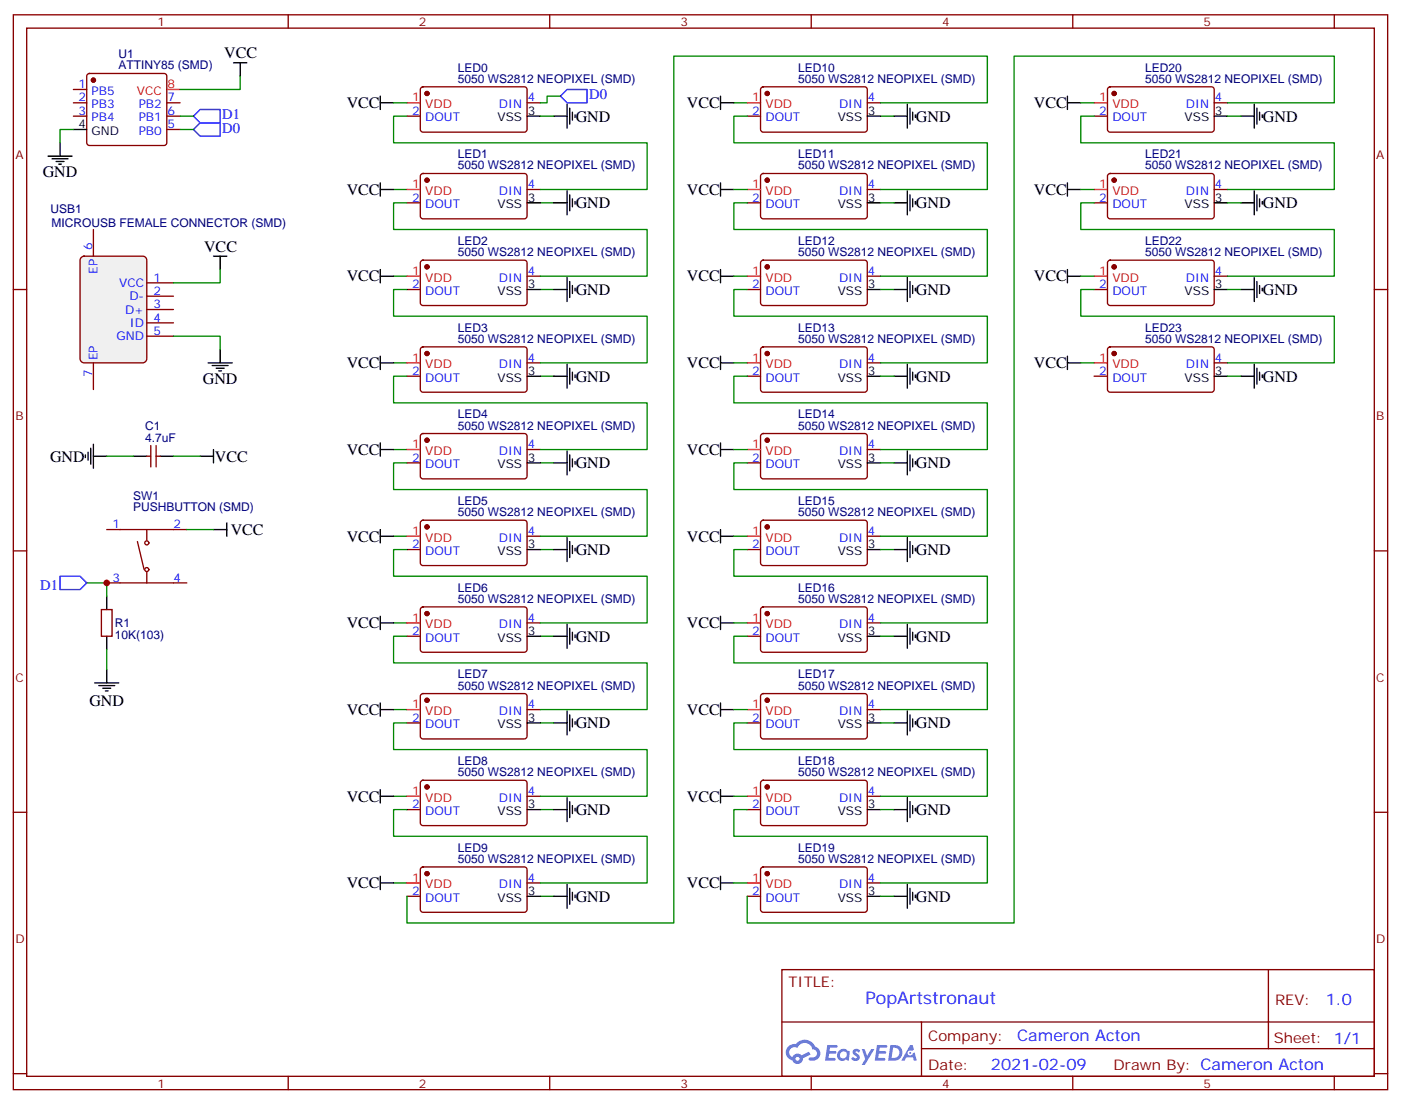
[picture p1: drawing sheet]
<svg xmlns="http://www.w3.org/2000/svg" width="370mm" height="292mm" viewBox="0 0 370 292" stroke-linecap="round" stroke-linejoin="round" font-family="sans-serif">
<g fill="none" stroke="#870000" stroke-width=".35">
<path d="M3.5 3.9h363.4v284.4h-363.4zM7.1 7.4h356.3v277.3h-356.3zM76.2 3.9v3.5M145.3 3.9v3.5M214.5 3.9v3.5M283.6 3.9v3.5M352.8 3.9v3.5M3.5 76.6h3.6M363.4 76.6h3.5M3.5 145.7h3.6M363.4 145.7h3.5M3.5 214.9h3.6"/>
<path d="M363.4 214.9h3.5M206.7 256.5h156.7v28.2h-156.7zM335.4 256.5v20.9M206.8 270.4h156.4M243.6 277.4h119.6M243.6 270.4v14.1M3.5 284h3.6M76.2 284.7v3.6M145.3 284.7v3.6M214.5 284.7v3.6M283.6 284.7v3.6M352.8 284.7v3.6"/>
<path d="M363.4 284h3.5"/>
</g>
<g fill="#5487ff">
<path d="M225.7 277.7a1.22 1.22 0 0 1 1.7 .2l-.3 .6a.47 .47 0 0 0-.4-.4 .47 .47 0 0 0-.5 .2l.1 .1a1.23 1.23 0 0 1 .7 2 1.44 1.44 0 0 1-2-.3l.5-.6 .7 .5a.29 .29 0 0 0 .4-.3 .29 .29 0 0 0-.3-.3 1.04 1.04 0 0 1-.6-1.7z"/>
<path d="M218.7 276.4h2.4l.3 .2-.1 .5-1.9 .1-.1 .8h1.5l.4 .4-.4 .4h-1.6l-.1 1.1h1.7l.2 .3-.2 .3-2.7 .1z"/>
<path d="M231.9 276.4h2.3l.4 .2-.2 .5-1.8 .1-.1 .8h1.5l.3 .4-.4 .4h-1.5l-.2 1.1h1.7l.2 .3-.2 .3-2.6 .1z"/>
<path d="M240.6 276.4h.7l.3 1.3-.6 .3a.69 .69 0 0 0-1 .3 .69 .69 0 0 0 .5 .9 .69 .69 0 0 0 .8-.6l.5-.2 .6 2.2h-.8l-.2-.9h-1.7l-.5 .9h-.9z"/>
<path d="M227.8 277.5h.8l.6 1.8 1.1-1.8h.9l-2.5 4.2h-.9l.9-1.5z"/>
<path d="M235.4 276.4l-.6 4.2h1.4a2.11 2.11 0 0 0 2.4-2.1 2.11 2.11 0 0 0-2.5-2.1zM236.1 277.2a1.39 1.39 0 0 1 1.7 1.4 1.39 1.39 0 0 1-1.8 1.3h-.3z"/>
<path d="M221.7 278.1a1.54 1.54 0 0 0-.1 2.1 1.54 1.54 0 0 0 2.2 .1l.6 .3 .3-2.3-.2-.3h-.4a1.49 1.49 0 0 0-2.4 .1zM222 279.1a.95 .95 0 0 1 1.9 0 .95 .95 0 0 1-1.9 0z"/>
<path d="M208.4 276.8a2.18 2.18 0 0 0 1.1 3.7 1.44 1.44 0 0 0 1.6 .9 1.44 1.44 0 0 0 1.2-1.4l2-1-.4-.8-2 1a1.47 1.47 0 0 0-2.4 .4 1.39 1.39 0 0 1-.7-1.9 1.39 1.39 0 0 1 2-.5 2.12 2.12 0 0 1 2.2-1.3 2.12 2.12 0 0 1 1.9 1.7 1.14 1.14 0 0 1 1.1 1.4 1.14 1.14 0 0 1-1.7 .7 .43 .43 0 0 0-.5 .4 .43 .43 0 0 0 .4 .5 1.98 1.98 0 0 0 2.5-1.2 1.98 1.98 0 0 0-1.2-2.6 2.98 2.98 0 0 0-5.1-.6l-1 .1zM210.3 280.1a.55 .55 0 0 1 1.1 0 .55 .55 0 0 1-1.1 0z"/>
<circle cx="240.6" cy="278.5" r=".26"/>
</g>
<path d="M21.4 68.2l.8-.4h15.5a1.06 1.06 0 0 1 1.1 1v26.1l-.2 .7-.9 .4h-15.5l-.6-.2-.4-.9v-26.1z" fill="#f0f0f0" stroke="#870000" stroke-width=".35"/>
<g fill="none" stroke="#870000" stroke-width=".35">
<path d="M23.2 19.6l.4-.2h19.8a.71 .71 0 0 1 .7 .7v17.7l-.2 .5-.5 .2h-19.8l-.5-.2-.2-.5v-17.7zM19.4 23.7h3.5M19.4 27.2h3.5M19.4 30.7h3.5M44.1 27.2h3.5M44.1 30.7h3.5M44.1 34.3h3.5M107.6 30.7h3.5M111.4 23.2l.4-.2h26.8a.71 .71 0 0 1 .7 .7v10.6l-.4 .6-27.1 .1-.5-.3-.2-.4v-10.6zM139.3 27.2h3.6M197.6 30.7h3.5M201.3 23.2l.5-.2h26.8a.71 .71 0 0 1 .7 .7v10.6l-.5 .6-27 .1-.5-.3-.2-.4v-10.6z"/>
<path d="M229.3 27.2h3.5M289.3 30.7h3.5M293 23.2l.5-.2h26.8a.71 .71 0 0 1 .7 .7v10.6l-.4 .6-27.1 .1-.5-.3-.2-.4v-10.6zM321 27.2h3.6M107.6 53.7h3.5M111.4 46.1l.4-.2h26.8a.71 .71 0 0 1 .7 .7v10.6l-.4 .6-27.1 .1-.5-.2-.2-.5v-10.6zM139.3 50.1h3.6M197.6 53.7h3.5M201.3 46.1l.5-.2h26.8a.71 .71 0 0 1 .7 .7v10.6l-.5 .6-27 .1-.5-.2-.2-.5v-10.6zM229.3 50.1h3.5M289.3 53.7h3.5M293 46.1l.5-.2h26.8a.71 .71 0 0 1 .7 .7v10.6l-.4 .6-27.1 .1-.5-.2-.2-.5v-10.6z"/>
<path d="M321 50.1h3.6M24.7 60.7v7.1M38.8 78.4h7.1M38.8 74.8h7.1M107.6 76.6h3.5M111.4 69l.4-.2h26.8a.71 .71 0 0 1 .7 .7v10.6l-.4 .7h-27.1l-.5-.2-.2-.5v-10.6zM139.3 73.1h3.6M197.6 76.6h3.5M201.3 69l.5-.2h26.8a.71 .71 0 0 1 .7 .7v10.6l-.5 .7h-27l-.5-.2-.2-.5v-10.6zM229.3 73.1h3.5M289.3 76.6h3.5M293 69l.5-.2h26.8a.71 .71 0 0 1 .7 .7v10.6l-.4 .7h-27.1l-.5-.2-.2-.5v-10.6z"/>
<path d="M321 73.1h3.6M24.7 96v7M38.8 88.9h7.1M38.8 85.4h7.1M38.8 81.9h7.1M107.6 99.5h3.5M111.4 92l.4-.2h26.8a.71 .71 0 0 1 .7 .7v10.5l-.4 .7-27.1 .1-.5-.3-.2-.5v-10.5zM139.3 96h3.6M197.6 99.5h3.5M201.3 92l.5-.2h26.8a.71 .71 0 0 1 .7 .7v10.5l-.5 .7-27 .1-.5-.3-.2-.5v-10.5zM229.3 96h3.5M289.3 99.5h3.5"/>
<path d="M293 92l.5-.2h26.8a.71 .71 0 0 1 .7 .7v10.5l-.4 .7-27.1 .1-.5-.3-.2-.5v-10.5zM321 96h3.6M39.9 117.9v5.6M41.3 117.9v5.6M111.4 114.9l.4-.2h26.8a.71 .71 0 0 1 .7 .7v10.6l-.4 .6-27.1 .1-.5-.3-.2-.4v-10.6zM139.3 118.9h3.6M201.3 114.9l.5-.2h26.8a.71 .71 0 0 1 .7 .7v10.6l-.5 .6-27 .1-.5-.3-.2-.4v-10.6zM229.3 118.9h3.5M38.8 120.7h1.1M41.3 120.7h1M107.6 122.4h3.5M111.4 137.8l.4-.2h26.8a.71 .71 0 0 1 .7 .7v10.6l-.4 .7h-27.1l-.5-.2-.2-.5v-10.6z"/>
<path d="M197.6 122.4h3.5M201.3 137.8l.5-.2h26.8a.71 .71 0 0 1 .7 .7v10.6l-.5 .7h-27l-.5-.2-.2-.5v-10.6zM28.2 154.2h21.2M28.2 140.1h21.2M36.3 143.3l1.8 7.4M38.8 140.1v2.8M38.8 151.4v2.8M107.6 145.4h3.5M139.3 141.9h3.6M197.6 145.4h3.5M229.3 141.9h3.5M26.8 161.3h2.8v7h-2.8z"/>
<path d="M107.6 168.3h3.5M111.4 160.8l.4-.3h26.8a.71 .71 0 0 1 .7 .8v10.5l-.4 .7h-27.1l-.5-.2-.2-.5v-10.5zM139.3 164.8h3.6M197.6 168.3h3.5M201.3 160.8l.5-.3h26.8a.71 .71 0 0 1 .7 .8v10.5l-.5 .7h-27l-.5-.2-.2-.5v-10.5zM229.3 164.8h3.5M107.6 191.2h3.5M111.4 183.7l.4-.2h26.8a.71 .71 0 0 1 .7 .7v10.6l-.4 .6-27.1 .1-.5-.3-.2-.4v-10.6zM139.3 187.7h3.6M197.6 191.2h3.5M201.3 183.7l.5-.2h26.8a.71 .71 0 0 1 .7 .7v10.6l-.5 .6-27 .1-.5-.3-.2-.4v-10.6zM229.3 187.7h3.5"/>
<path d="M107.6 214.2h3.5M111.4 206.6l.4-.2h26.8a.71 .71 0 0 1 .7 .7v10.6l-.4 .6-27.1 .1-.5-.2-.2-.5v-10.6zM139.3 210.6h3.6M197.6 214.2h3.5M201.3 206.6l.5-.2h26.8a.71 .71 0 0 1 .7 .7v10.6l-.5 .6-27 .1-.5-.2-.2-.5v-10.6zM229.3 210.6h3.5M107.6 237.1h3.5M111.4 229.5l.4-.2h26.8a.71 .71 0 0 1 .7 .7v10.6l-.4 .7h-27.1l-.5-.2-.2-.5v-10.6zM139.3 233.6h3.6M197.6 237.1h3.5M201.3 229.5l.5-.2h26.8a.71 .71 0 0 1 .7 .7v10.6l-.5 .7h-27l-.5-.2-.2-.5v-10.6zM229.3 233.6h3.5"/>
<circle cx="38.8" cy="150.7" r=".53"/>
<circle cx="38.8" cy="143.6" r=".53"/>
</g>
<g fill="none" stroke="#000" stroke-width=".35">
<path d="M61.7 16.6h3.6M63.5 16.6v3.5M15.9 37.8v3.5M19.4 34.3h3.5M100.5 27.2h3.6M100.5 25.4v3.6M139.3 30.7h3.6M146.4 30.7h3.5M149.9 27.6v6.3M150.6 28.6v4.2M151.3 29.7v2.1M152 30.4v.7"/>
<path d="M190.5 27.2h3.5M190.5 25.4v3.6M229.3 30.7h3.5M236.4 30.7h3.5M239.9 27.6v6.3M240.6 28.6v4.2M241.3 29.7v2.1M242 30.4v.7M282.2 27.2h3.6M282.2 25.4v3.6M321 30.7h3.6M328.1 30.7h3.5"/>
<path d="M331.6 27.6v6.3M332.3 28.6v4.2M333 29.7v2.1M333.7 30.4v.7M12.7 41.3h6.3M13.8 42h4.2M14.8 42.7h2.1M15.5 43.4h.7M100.5 48.4v3.5M100.5 50.1h3.6M139.3 53.7h3.6M146.4 53.7h3.5"/>
<path d="M149.9 50.5v6.3M150.6 51.5v4.3M151.3 52.6v2.1M152 53.3v.7M190.5 50.1h3.5M190.5 48.4v3.5M229.3 53.7h3.5M236.4 53.7h3.5M239.9 50.5v6.3M240.6 51.5v4.3M241.3 52.6v2.1M242 53.3v.7"/>
<path d="M282.2 50.1h3.6M282.2 48.4v3.5M321 53.7h3.6M328.1 53.7h3.5M331.6 50.5v6.3M332.3 51.5v4.3M333 52.6v2.1M333.7 53.3v.7M56.4 67.8h3.6M58.2 67.8v3.5M100.5 71.3v3.5M100.5 73.1h3.6"/>
<path d="M139.3 76.6h3.6M146.4 76.6h3.5M149.9 73.4v6.4M150.6 74.5v4.2M151.3 75.5v2.1M152 76.2v.7M190.5 73.1h3.5M190.5 71.3v3.5M229.3 76.6h3.5M236.4 76.6h3.5M239.9 73.4v6.4M240.6 74.5v4.2"/>
<path d="M241.3 75.5v2.1M242 76.2v.7M282.2 73.1h3.6M282.2 71.3v3.5M321 76.6h3.6M328.1 76.6h3.5M331.6 73.4v6.4M332.3 74.5v4.2M333 75.5v2.1M333.7 76.2v.7M55 96h6.4M56.1 96.7h4.2"/>
<path d="M57.1 97.4h2.2M57.9 98.1h.7M58.2 92.5v3.5M100.5 96h3.6M100.5 94.2v3.6M139.3 99.5h3.6M146.4 99.5h3.5M149.9 96.3v6.4M150.6 97.4v4.2M151.3 98.5v2.1M152 99.2v.7M190.5 96h3.5"/>
<path d="M190.5 94.2v3.6M229.3 99.5h3.5M236.4 99.5h3.5M239.9 96.3v6.4M240.6 97.4v4.2M241.3 98.5v2.1M242 99.2v.7M282.2 96h3.6M282.2 94.2v3.6M321 99.5h3.6M328.1 99.5h3.5M331.6 96.3v6.4"/>
<path d="M332.3 97.4v4.2M333 98.5v2.1M333.7 99.2v.7M23.3 119.6v2.1M24 118.6v4.2M24.7 117.5v6.4M56.4 118.9v3.5M100.5 117.2v3.5M100.5 118.9h3.6M149.9 119.3v6.3M190.5 118.9h3.5M190.5 117.2v3.5"/>
<path d="M239.9 119.3v6.3M22.6 120.3v.7M24.7 120.7h3.5M35.3 120.7h3.5M42.3 120.7h3.6M52.9 120.7h3.5M60 138.3v3.6M139.3 122.4h3.6M146.4 122.4h3.5M150.6 120.3v4.3M151.3 121.4v2.1M152 122.1v.7"/>
<path d="M229.3 122.4h3.5M236.4 122.4h3.5M240.6 120.3v4.3M241.3 121.4v2.1M242 122.1v.7M28.2 157.7v3.6M56.4 140.1h3.6M100.5 140.1v3.5M100.5 141.9h3.6M139.3 145.4h3.6M146.4 145.4h3.5M149.9 142.2v6.4"/>
<path d="M150.6 143.3v4.2M151.3 144.3v2.1M152 145v.7M190.5 141.9h3.5M190.5 140.1v3.5M229.3 145.4h3.5M236.4 145.4h3.5M239.9 142.2v6.4M240.6 143.3v4.2M241.3 144.3v2.1M242 145v.7M28.2 168.3v3.5"/>
<path d="M28.2 177.1v3.6M100.5 163v3.5M100.5 164.8h3.6M139.3 168.3h3.6M146.4 168.3h3.5M149.9 165.1v6.4M150.6 166.2v4.2M151.3 167.3v2.1M152 168v.7M190.5 164.8h3.5M190.5 163v3.5M229.3 168.3h3.5"/>
<path d="M236.4 168.3h3.5M239.9 165.1v6.4M240.6 166.2v4.2M241.3 167.3v2.1M242 168v.7M25 180.7h6.4M26.1 181.4h4.2M27.2 182.1h2.1M27.9 182.8h.7M100.5 185.9v3.6M100.5 187.7h3.6M139.3 191.2h3.6"/>
<path d="M146.4 191.2h3.5M149.9 188.1v6.3M150.6 189.1v4.3M151.3 190.2v2.1M152 190.9v.7M190.5 187.7h3.5M190.5 185.9v3.6M229.3 191.2h3.5M236.4 191.2h3.5M239.9 188.1v6.3M240.6 189.1v4.3M241.3 190.2v2.1"/>
<path d="M242 190.9v.7M100.5 208.9v3.5M100.5 210.6h3.6M139.3 214.2h3.6M146.4 214.2h3.5M149.9 211v6.3M150.6 212.1v4.2M151.3 213.1v2.1M152 213.8v.7M190.5 210.6h3.5M190.5 208.9v3.5M229.3 214.2h3.5"/>
<path d="M236.4 214.2h3.5M239.9 211v6.3M240.6 212.1v4.2M241.3 213.1v2.1M242 213.8v.7M100.5 231.8v3.5M100.5 233.6h3.6M139.3 237.1h3.6M146.4 237.1h3.5M149.9 233.9v6.4M150.6 235v4.2M151.3 236v2.2"/>
<path d="M152 236.7v.8M190.5 233.6h3.5M190.5 231.8v3.5M229.3 237.1h3.5M236.4 237.1h3.5M239.9 233.9v6.4M240.6 235v4.2M241.3 236v2.2M242 236.7v.8"/>
</g>
<g fill="#870000" stroke="#870000" stroke-width=".35">
<circle cx="24.7" cy="21.2" r=".53"/>
<circle cx="112.9" cy="24.7" r=".53"/>
<circle cx="112.9" cy="47.7" r=".53"/>
<circle cx="112.9" cy="70.6" r=".53"/>
<circle cx="112.9" cy="93.5" r=".53"/>
<circle cx="112.9" cy="116.5" r=".53"/>
<circle cx="112.9" cy="139.4" r=".53"/>
<circle cx="112.9" cy="162.3" r=".53"/>
<circle cx="112.9" cy="185.2" r=".53"/>
<circle cx="112.9" cy="208.2" r=".53"/>
<circle cx="112.9" cy="231.1" r=".53"/>
<circle cx="202.8" cy="24.7" r=".53"/>
<circle cx="202.8" cy="47.7" r=".53"/>
<circle cx="202.8" cy="70.6" r=".53"/>
<circle cx="202.8" cy="93.5" r=".53"/>
<circle cx="202.8" cy="116.5" r=".53"/>
<circle cx="202.8" cy="139.4" r=".53"/>
<circle cx="202.8" cy="162.3" r=".53"/>
<circle cx="202.8" cy="185.2" r=".53"/>
<circle cx="202.8" cy="208.2" r=".53"/>
<circle cx="202.8" cy="231.1" r=".53"/>
<circle cx="294.6" cy="24.7" r=".53"/>
<circle cx="294.6" cy="47.7" r=".53"/>
<circle cx="294.6" cy="70.6" r=".53"/>
<circle cx="294.6" cy="93.5" r=".53"/>
</g>
<g fill="none" stroke="#f00" stroke-width=".35">
<path d="M44.1 23.7h3.5M107.6 27.2h3.5M197.6 27.2h3.5M289.3 27.2h3.5M107.6 50.1h3.5M197.6 50.1h3.5M289.3 50.1h3.5M107.6 73.1h3.5M197.6 73.1h3.5M289.3 73.1h3.5M107.6 96h3.5M197.6 96h3.5"/>
<path d="M289.3 96h3.5M107.6 118.9h3.5M197.6 118.9h3.5M107.6 141.9h3.5M197.6 141.9h3.5M107.6 164.8h3.5M197.6 164.8h3.5M107.6 187.7h3.5M197.6 187.7h3.5M107.6 210.6h3.5M197.6 210.6h3.5M107.6 233.6h3.5"/>
<path d="M197.6 233.6h3.5"/>
</g>
<g fill="none" stroke="#008700" stroke-width=".35">
<path d="M19.4 34.3h-3.5v3.5M47.6 30.7h3.6M47.6 34.3h3.6M63.5 20.1v3.6h-15.9M104.1 27.2h3.5M107.6 30.7h-3.5v7.1h67v12.3h-28.2M142.9 30.7h3.5M148.2 25.4h-3.6v1.8h-1.7M194 27.2h3.6M197.6 30.7h-3.6v7.1h67.1v12.3h-28.3M232.8 27.2h28.3v-12.3h-82.9v229.3h-70.6v-7.1M232.8 30.7h3.6"/>
<path d="M285.8 27.2h3.5M289.3 30.7h-3.5v7.1h67v12.3h-28.2M324.6 27.2h28.2v-12.3h-84.7v229.3h-70.5v-7.1M324.6 30.7h3.5M104.1 50.1h3.5M107.6 53.7h-3.5v7h67v12.4h-28.2M142.9 53.7h3.5M194 50.1h3.6M197.6 53.7h-3.6v7h67.1v12.4h-28.3M232.8 53.7h3.6M285.8 50.1h3.5M289.3 53.7h-3.5v7h67v12.4h-28.2"/>
<path d="M324.6 53.7h3.5M58.2 71.3v3.5h-12.3M104.1 73.1h3.5M107.6 76.6h-3.5v7h67v12.4h-28.2M142.9 76.6h3.5M194 73.1h3.6M197.6 76.6h-3.6v7h67.1v12.4h-28.3M232.8 76.6h3.6M285.8 73.1h3.5M289.3 76.6h-3.5v7h67v12.4h-28.2M324.6 76.6h3.5M45.9 88.9h12.3v3.6"/>
<path d="M104.1 96h3.5M107.6 99.5h-3.5v7.1h67v12.3h-28.2M142.9 99.5h3.5M194 96h3.6M197.6 99.5h-3.6v7.1h67.1v12.3h-28.3M232.8 99.5h3.6M285.8 96h3.5M324.6 99.5h3.5M104.1 118.9h3.5M194 118.9h3.6M28.2 120.7h7.1M45.9 120.7h7"/>
<path d="M107.6 122.4h-3.5v7.1h67v12.4h-28.2M142.9 122.4h3.5M197.6 122.4h-3.6v7.1h67.1v12.4h-28.3M232.8 122.4h3.6M22.9 154.2h5.3v3.5M49.4 140.1h7M104.1 141.9h3.5M107.6 145.4h-3.5v7h67v12.4h-28.2M142.9 145.4h3.5M194 141.9h3.6M197.6 145.4h-3.6v7h67.1v12.4h-28.3M232.8 145.4h3.6"/>
<path d="M28.2 171.8v5.3M104.1 164.8h3.5M107.6 168.3h-3.5v7.1h67v12.3h-28.2M142.9 168.3h3.5M194 164.8h3.6M197.6 168.3h-3.6v7.1h67.1v12.3h-28.3M232.8 168.3h3.6M104.1 187.7h3.5M107.6 191.2h-3.5v7.1h67v12.3h-28.2M142.9 191.2h3.5M194 187.7h3.6M197.6 191.2h-3.6v7.1h67.1v12.3h-28.3"/>
<path d="M232.8 191.2h3.6M104.1 210.6h3.5M107.6 214.2h-3.5v7h67v12.4h-28.2M142.9 214.2h3.5M194 210.6h3.6M197.6 214.2h-3.6v7h67.1v12.4h-28.3M232.8 214.2h3.6M104.1 233.6h3.5M142.9 237.1h3.5M194 233.6h3.6M232.8 237.1h3.6"/>
</g>
<path d="M51.2 30.7l1.7-1.7h5.3v3.5h-5.3zM51.2 34.3l1.7-1.8h5.3v3.5h-5.3zM149.9 23.7h5.3v3.5h-5.3l-1.7-1.8zM15.9 152.4h5.3l1.7 1.8-1.7 1.8h-5.3z" fill="none" stroke="#00f" stroke-width=".35"/>
<circle cx="28.2" cy="154.2" r=".88" fill="#c00"/>
<text font-size="4.6" fill="#00f" x="228.8" y="265.5">PopArtstronaut</text>
<g font-size="4.2">
<text x="59.3" y="15.4">VCC</text>
<text x="91.7" y="28.6">VCC</text>
<text x="181.6" y="28.6">VCC</text>
<text x="273.3" y="28.6">VCC</text>
<text x="152.2" y="32.2">GND</text>
<text x="242.2" y="32.2">GND</text>
<text x="333.9" y="32.2">GND</text>
<text x="11.3" y="47">GND</text>
<text x="91.7" y="51.5">VCC</text>
<text x="181.6" y="51.5">VCC</text>
<text x="273.3" y="51.5">VCC</text>
<text x="152.2" y="55.1">GND</text>
<text x="242.2" y="55.1">GND</text>
<text x="333.9" y="55.1">GND</text>
<text x="54" y="66.5">VCC</text>
<text x="91.7" y="74.5">VCC</text>
<text x="181.6" y="74.5">VCC</text>
<text x="273.3" y="74.5">VCC</text>
<text x="152.2" y="78">GND</text>
<text x="242.2" y="78">GND</text>
<text x="333.9" y="78">GND</text>
<text x="53.6" y="101.6">GND</text>
<text x="91.7" y="97.4">VCC</text>
<text x="152.2" y="101">GND</text>
<text x="181.6" y="97.4">VCC</text>
<text x="242.2" y="101">GND</text>
<text x="273.3" y="97.4">VCC</text>
<text x="333.9" y="101">GND</text>
<text x="13.2" y="122.1">GND</text>
<text x="56.8" y="122.1">VCC</text>
<text x="91.7" y="120.3">VCC</text>
<text x="152.2" y="123.9">GND</text>
<text x="181.6" y="120.3">VCC</text>
<text x="242.2" y="123.9">GND</text>
<text x="61" y="141.5">VCC</text>
<text x="91.7" y="143.3">VCC</text>
<text x="181.6" y="143.3">VCC</text>
<text x="152.2" y="146.8">GND</text>
<text x="242.2" y="146.8">GND</text>
<text x="91.7" y="166.2">VCC</text>
<text x="181.6" y="166.2">VCC</text>
<text x="152.2" y="169.8">GND</text>
<text x="242.2" y="169.8">GND</text>
<text x="23.6" y="186.7">GND</text>
<text x="91.7" y="189.1">VCC</text>
<text x="181.6" y="189.1">VCC</text>
<text x="152.2" y="192.7">GND</text>
<text x="242.2" y="192.7">GND</text>
<text x="91.7" y="212">VCC</text>
<text x="152.2" y="215.6">GND</text>
<text x="181.6" y="212">VCC</text>
<text x="242.2" y="215.6">GND</text>
<text x="91.7" y="235">VCC</text>
<text x="152.2" y="238.6">GND</text>
<text x="181.6" y="235">VCC</text>
<text x="242.2" y="238.6">GND</text>
</g>
<g font-size="4.2" fill="#00f">
<text x="350.5" y="265.8">1.0</text>
<text x="268.9" y="275.3">Cameron Acton</text>
<text x="262" y="283.1">2021-02-09</text>
</g>
<g font-size="3.9" fill="#00f">
<text x="155.8" y="26.3">D0</text>
<text x="58.7" y="31.6">D1</text>
<text x="58.7" y="35.1">D0</text>
<text x="10.6" y="156">D1</text>
</g>
<g font-size="3.9" fill="#800">
<text x="208.5" y="261.1">TITLE:</text>
<text x="337.1" y="265.8">REV:</text>
<text x="245.4" y="275.3">Company:</text>
<text x="336.8" y="275.9">Sheet: 1/1</text>
<text x="245.4" y="283">Date:</text>
<text x="294.4" y="283.1">Drawn By: Cameron Acton</text>
</g>
<g font-size="3.2" fill="#800">
<text x="41.6" y="6.9">1</text>
<text x="110.8" y="6.9">2</text>
<text x="179.9" y="6.9">3</text>
<text x="249.1" y="6.9">4</text>
<text x="318.2" y="6.9">5</text>
<text x="4.1" y="42">A</text>
<text x="363.9" y="42">A</text>
<text x="4.1" y="111.2">B</text>
<text x="363.9" y="111.2">B</text>
<text x="4.1" y="180.3">C</text>
<text x="363.9" y="180.3">C</text>
<text x="4.1" y="249.4">D</text>
<text x="363.9" y="249.4">D</text>
<text x="41.6" y="287.7">1</text>
<text x="110.8" y="287.7">2</text>
<text x="179.9" y="287.7">3</text>
<text x="249.1" y="287.7">4</text>
<text x="318.2" y="287.7">5</text>
</g>
<g font-size="3.2" fill="#000080">
<text x="31.4" y="15.4">U1</text>
<text x="31.4" y="18.4">ATTINY85 (SMD)</text>
<text x="121.1" y="21.9">5050 WS2812 NEOPIXEL (SMD)</text>
<text x="121.1" y="19">LED0</text>
<text x="211" y="21.9">5050 WS2812 NEOPIXEL (SMD)</text>
<text x="211" y="19">LED10</text>
<text x="302.7" y="21.9">5050 WS2812 NEOPIXEL (SMD)</text>
<text x="302.7" y="19">LED20</text>
<text x="121.1" y="41.9">LED1</text>
<text x="211" y="41.9">LED11</text>
<text x="302.7" y="41.9">LED21</text>
<text x="121.1" y="44.8">5050 WS2812 NEOPIXEL (SMD)</text>
<text x="211" y="44.8">5050 WS2812 NEOPIXEL (SMD)</text>
<text x="302.7" y="44.8">5050 WS2812 NEOPIXEL (SMD)</text>
<text x="13.3" y="56.5">USB1</text>
<text x="13.6" y="60">MICROUSB FEMALE CONNECTOR (SMD)</text>
<text x="121.1" y="64.8">LED2</text>
<text x="211" y="64.8">LED12</text>
<text x="302.7" y="64.8">LED22</text>
<text x="121.1" y="67.8">5050 WS2812 NEOPIXEL (SMD)</text>
<text x="211" y="67.8">5050 WS2812 NEOPIXEL (SMD)</text>
<text x="302.7" y="67.8">5050 WS2812 NEOPIXEL (SMD)</text>
<text x="121.1" y="87.7">LED3</text>
<text x="211" y="87.7">LED13</text>
<text x="302.7" y="87.7">LED23</text>
<text x="121.1" y="90.7">5050 WS2812 NEOPIXEL (SMD)</text>
<text x="211" y="90.7">5050 WS2812 NEOPIXEL (SMD)</text>
<text x="302.7" y="90.7">5050 WS2812 NEOPIXEL (SMD)</text>
<text x="38.4" y="113.8">C1</text>
<text x="121.1" y="113.6">5050 WS2812 NEOPIXEL (SMD)</text>
<text x="121.1" y="110.7">LED4</text>
<text x="211" y="113.6">5050 WS2812 NEOPIXEL (SMD)</text>
<text x="211" y="110.7">LED14</text>
<text x="38.4" y="116.8">4.7uF</text>
<text x="35.2" y="135.3">PUSHBUTTON (SMD)</text>
<text x="35.2" y="132.3">SW1</text>
<text x="121.1" y="136.6">5050 WS2812 NEOPIXEL (SMD)</text>
<text x="121.1" y="133.6">LED5</text>
<text x="211" y="136.6">5050 WS2812 NEOPIXEL (SMD)</text>
<text x="211" y="133.6">LED15</text>
<text x="121.1" y="159.5">5050 WS2812 NEOPIXEL (SMD)</text>
<text x="121.1" y="156.5">LED6</text>
<text x="211" y="159.5">5050 WS2812 NEOPIXEL (SMD)</text>
<text x="211" y="156.5">LED16</text>
<text x="30.3" y="166">R1</text>
<text x="30.3" y="169.1">10K(103)</text>
<text x="121.1" y="179.5">LED7</text>
<text x="211" y="179.5">LED17</text>
<text x="121.1" y="182.4">5050 WS2812 NEOPIXEL (SMD)</text>
<text x="211" y="182.4">5050 WS2812 NEOPIXEL (SMD)</text>
<text x="121.1" y="202.4">LED8</text>
<text x="211" y="202.4">LED18</text>
<text x="121.1" y="205.4">5050 WS2812 NEOPIXEL (SMD)</text>
<text x="211" y="205.4">5050 WS2812 NEOPIXEL (SMD)</text>
<text x="121.1" y="225.3">LED9</text>
<text x="211" y="225.3">LED19</text>
<text x="121.1" y="228.3">5050 WS2812 NEOPIXEL (SMD)</text>
<text x="211" y="228.3">5050 WS2812 NEOPIXEL (SMD)</text>
</g>
<g font-size="3.2" fill="#00f">
<text x="20.7" y="23.3">1</text>
<text x="20.7" y="26.8">2</text>
<text x="24.2" y="25.1">PB5</text>
<text x="24.2" y="28.6">PB3</text>
<text x="36.7" y="28.6">PB2</text>
<text x="44.3" y="26.8">7</text>
<text x="131.9" y="28.6">DIN</text>
<text x="139.5" y="26.8">4</text>
<text x="221.8" y="28.6">DIN</text>
<text x="229.5" y="26.8">4</text>
<text x="313.6" y="28.6">DIN</text>
<text x="321.2" y="26.8">4</text>
<text x="20.7" y="30.4">3</text>
<text x="24.2" y="32.1">PB4</text>
<text x="36.7" y="35.7">PB0</text>
<text x="36.7" y="32.1">PB1</text>
<text x="44.3" y="33.9">5</text>
<text x="44.3" y="30.4">6</text>
<text x="108.9" y="30.4">2</text>
<text x="112.4" y="32.1">DOUT</text>
<text x="198.9" y="30.4">2</text>
<text x="202.4" y="32.1">DOUT</text>
<text x="290.6" y="30.4">2</text>
<text x="294.1" y="32.1">DOUT</text>
<text x="108.9" y="53.3">2</text>
<text x="131.9" y="51.5">DIN</text>
<text x="139.5" y="49.8">4</text>
<text x="198.9" y="53.3">2</text>
<text x="221.8" y="51.5">DIN</text>
<text x="229.5" y="49.8">4</text>
<text x="290.6" y="53.3">2</text>
<text x="313.6" y="51.5">DIN</text>
<text x="321.2" y="49.8">4</text>
<text x="112.4" y="55.1">DOUT</text>
<text x="202.4" y="55.1">DOUT</text>
<text x="294.1" y="55.1">DOUT</text>
<text x="24.3" y="66" transform="rotate(-90 24.3 66)">6</text>
<text x="25.8" y="72.4" transform="rotate(-90 25.8 72.4)">EP</text>
<text x="31.5" y="75.9">VCC</text>
<text x="40.6" y="78">2</text>
<text x="40.6" y="74.5">1</text>
<text x="108.9" y="76.2">2</text>
<text x="112.4" y="78">DOUT</text>
<text x="131.9" y="74.5">DIN</text>
<text x="139.5" y="72.7">4</text>
<text x="198.9" y="76.2">2</text>
<text x="202.4" y="78">DOUT</text>
<text x="221.8" y="74.5">DIN</text>
<text x="229.5" y="72.7">4</text>
<text x="290.6" y="76.2">2</text>
<text x="294.1" y="78">DOUT</text>
<text x="313.6" y="74.5">DIN</text>
<text x="321.2" y="72.7">4</text>
<text x="33.1" y="82.9">D+</text>
<text x="34.2" y="79.4">D-</text>
<text x="40.6" y="81.5">3</text>
<text x="30.8" y="90">GND</text>
<text x="34.3" y="86.5">ID</text>
<text x="40.6" y="88.6">5</text>
<text x="40.6" y="85.1">4</text>
<text x="25.8" y="95.3" transform="rotate(-90 25.8 95.3)">EP</text>
<text x="139.5" y="95.6">4</text>
<text x="229.5" y="95.6">4</text>
<text x="321.2" y="95.6">4</text>
<text x="24.3" y="99.8" transform="rotate(-90 24.3 99.8)">7</text>
<text x="108.9" y="99.2">2</text>
<text x="112.4" y="100.9">DOUT</text>
<text x="131.9" y="97.4">DIN</text>
<text x="198.9" y="99.2">2</text>
<text x="202.4" y="100.9">DOUT</text>
<text x="221.8" y="97.4">DIN</text>
<text x="290.6" y="99.2">2</text>
<text x="294.1" y="100.9">DOUT</text>
<text x="313.6" y="97.4">DIN</text>
<text x="139.5" y="118.6">4</text>
<text x="229.5" y="118.6">4</text>
<text x="108.9" y="122.1">2</text>
<text x="112.4" y="123.9">DOUT</text>
<text x="131.9" y="120.3">DIN</text>
<text x="198.9" y="122.1">2</text>
<text x="202.4" y="123.9">DOUT</text>
<text x="221.8" y="120.3">DIN</text>
<text x="29.7" y="139.7">1</text>
<text x="45.9" y="139.7">2</text>
<text x="131.9" y="143.3">DIN</text>
<text x="139.5" y="141.5">4</text>
<text x="221.8" y="143.3">DIN</text>
<text x="229.5" y="141.5">4</text>
<text x="108.9" y="145">2</text>
<text x="112.4" y="146.8">DOUT</text>
<text x="198.9" y="145">2</text>
<text x="202.4" y="146.8">DOUT</text>
<text x="29.7" y="153.8">3</text>
<text x="45.9" y="153.8">4</text>
<text x="108.9" y="168">2</text>
<text x="131.9" y="166.2">DIN</text>
<text x="139.5" y="164.4">4</text>
<text x="198.9" y="168">2</text>
<text x="221.8" y="166.2">DIN</text>
<text x="229.5" y="164.4">4</text>
<text x="112.4" y="169.7">DOUT</text>
<text x="202.4" y="169.7">DOUT</text>
<text x="108.9" y="190.9">2</text>
<text x="131.9" y="189.1">DIN</text>
<text x="139.5" y="187.4">4</text>
<text x="198.9" y="190.9">2</text>
<text x="221.8" y="189.1">DIN</text>
<text x="229.5" y="187.4">4</text>
<text x="112.4" y="192.7">DOUT</text>
<text x="202.4" y="192.7">DOUT</text>
<text x="108.9" y="213.8">2</text>
<text x="112.4" y="215.6">DOUT</text>
<text x="131.9" y="212.1">DIN</text>
<text x="139.5" y="210.3">4</text>
<text x="198.9" y="213.8">2</text>
<text x="202.4" y="215.6">DOUT</text>
<text x="221.8" y="212.1">DIN</text>
<text x="229.5" y="210.3">4</text>
<text x="139.5" y="233.2">4</text>
<text x="229.5" y="233.2">4</text>
<text x="108.9" y="236.7">2</text>
<text x="112.4" y="238.5">DOUT</text>
<text x="131.9" y="235">DIN</text>
<text x="198.9" y="236.7">2</text>
<text x="202.4" y="238.5">DOUT</text>
<text x="221.8" y="235">DIN</text>
</g>
<g font-size="3.2" fill="#f00">
<text x="44.3" y="23.3">8</text>
<text x="36.2" y="25.1">VCC</text>
<text x="108.9" y="26.8">1</text>
<text x="112.4" y="28.6">VDD</text>
<text x="198.9" y="26.8">1</text>
<text x="202.4" y="28.6">VDD</text>
<text x="290.6" y="26.8">1</text>
<text x="294.1" y="28.6">VDD</text>
<text x="108.9" y="49.8">1</text>
<text x="112.4" y="51.5">VDD</text>
<text x="198.9" y="49.8">1</text>
<text x="202.4" y="51.5">VDD</text>
<text x="290.6" y="49.8">1</text>
<text x="294.1" y="51.5">VDD</text>
<text x="108.9" y="72.7">1</text>
<text x="112.4" y="74.5">VDD</text>
<text x="198.9" y="72.7">1</text>
<text x="202.4" y="74.5">VDD</text>
<text x="290.6" y="72.7">1</text>
<text x="294.1" y="74.5">VDD</text>
<text x="108.9" y="95.6">1</text>
<text x="198.9" y="95.6">1</text>
<text x="290.6" y="95.6">1</text>
<text x="112.4" y="97.4">VDD</text>
<text x="202.4" y="97.4">VDD</text>
<text x="294.1" y="97.4">VDD</text>
<text x="108.9" y="118.6">1</text>
<text x="198.9" y="118.6">1</text>
<text x="112.4" y="120.3">VDD</text>
<text x="202.4" y="120.3">VDD</text>
<text x="108.9" y="141.5">1</text>
<text x="112.4" y="143.3">VDD</text>
<text x="198.9" y="141.5">1</text>
<text x="202.4" y="143.3">VDD</text>
<text x="108.9" y="164.4">1</text>
<text x="112.4" y="166.2">VDD</text>
<text x="198.9" y="164.4">1</text>
<text x="202.4" y="166.2">VDD</text>
<text x="108.9" y="187.4">1</text>
<text x="112.4" y="189.1">VDD</text>
<text x="198.9" y="187.4">1</text>
<text x="202.4" y="189.1">VDD</text>
<text x="108.9" y="210.3">1</text>
<text x="112.4" y="212.1">VDD</text>
<text x="198.9" y="210.3">1</text>
<text x="202.4" y="212.1">VDD</text>
<text x="108.9" y="233.2">1</text>
<text x="198.9" y="233.2">1</text>
<text x="112.4" y="235">VDD</text>
<text x="202.4" y="235">VDD</text>
</g>
<g font-size="3.2">
<text x="20.7" y="33.9">4</text>
<text x="24.2" y="35.7">GND</text>
<text x="131.5" y="32.1">VSS</text>
<text x="139.5" y="30.4">3</text>
<text x="221.5" y="32.1">VSS</text>
<text x="229.5" y="30.4">3</text>
<text x="313.2" y="32.1">VSS</text>
<text x="321.2" y="30.4">3</text>
<text x="139.5" y="53.3">3</text>
<text x="229.5" y="53.3">3</text>
<text x="321.2" y="53.3">3</text>
<text x="131.5" y="55.1">VSS</text>
<text x="221.5" y="55.1">VSS</text>
<text x="313.2" y="55.1">VSS</text>
<text x="131.5" y="78">VSS</text>
<text x="139.5" y="76.2">3</text>
<text x="221.5" y="78">VSS</text>
<text x="229.5" y="76.2">3</text>
<text x="313.2" y="78">VSS</text>
<text x="321.2" y="76.2">3</text>
<text x="131.5" y="100.9">VSS</text>
<text x="139.5" y="99.2">3</text>
<text x="221.5" y="100.9">VSS</text>
<text x="229.5" y="99.2">3</text>
<text x="313.2" y="100.9">VSS</text>
<text x="321.2" y="99.2">3</text>
<text x="131.5" y="123.9">VSS</text>
<text x="139.5" y="122.1">3</text>
<text x="221.5" y="123.9">VSS</text>
<text x="229.5" y="122.1">3</text>
<text x="131.5" y="146.8">VSS</text>
<text x="139.5" y="145">3</text>
<text x="221.5" y="146.8">VSS</text>
<text x="229.5" y="145">3</text>
<text x="139.5" y="168">3</text>
<text x="229.5" y="168">3</text>
<text x="131.5" y="169.7">VSS</text>
<text x="221.5" y="169.7">VSS</text>
<text x="139.5" y="190.9">3</text>
<text x="229.5" y="190.9">3</text>
<text x="131.5" y="192.7">VSS</text>
<text x="221.5" y="192.7">VSS</text>
<text x="131.5" y="215.6">VSS</text>
<text x="139.5" y="213.8">3</text>
<text x="221.5" y="215.6">VSS</text>
<text x="229.5" y="213.8">3</text>
<text x="131.5" y="238.5">VSS</text>
<text x="139.5" y="236.7">3</text>
<text x="221.5" y="238.5">VSS</text>
<text x="229.5" y="236.7">3</text>
</g>
</svg>
